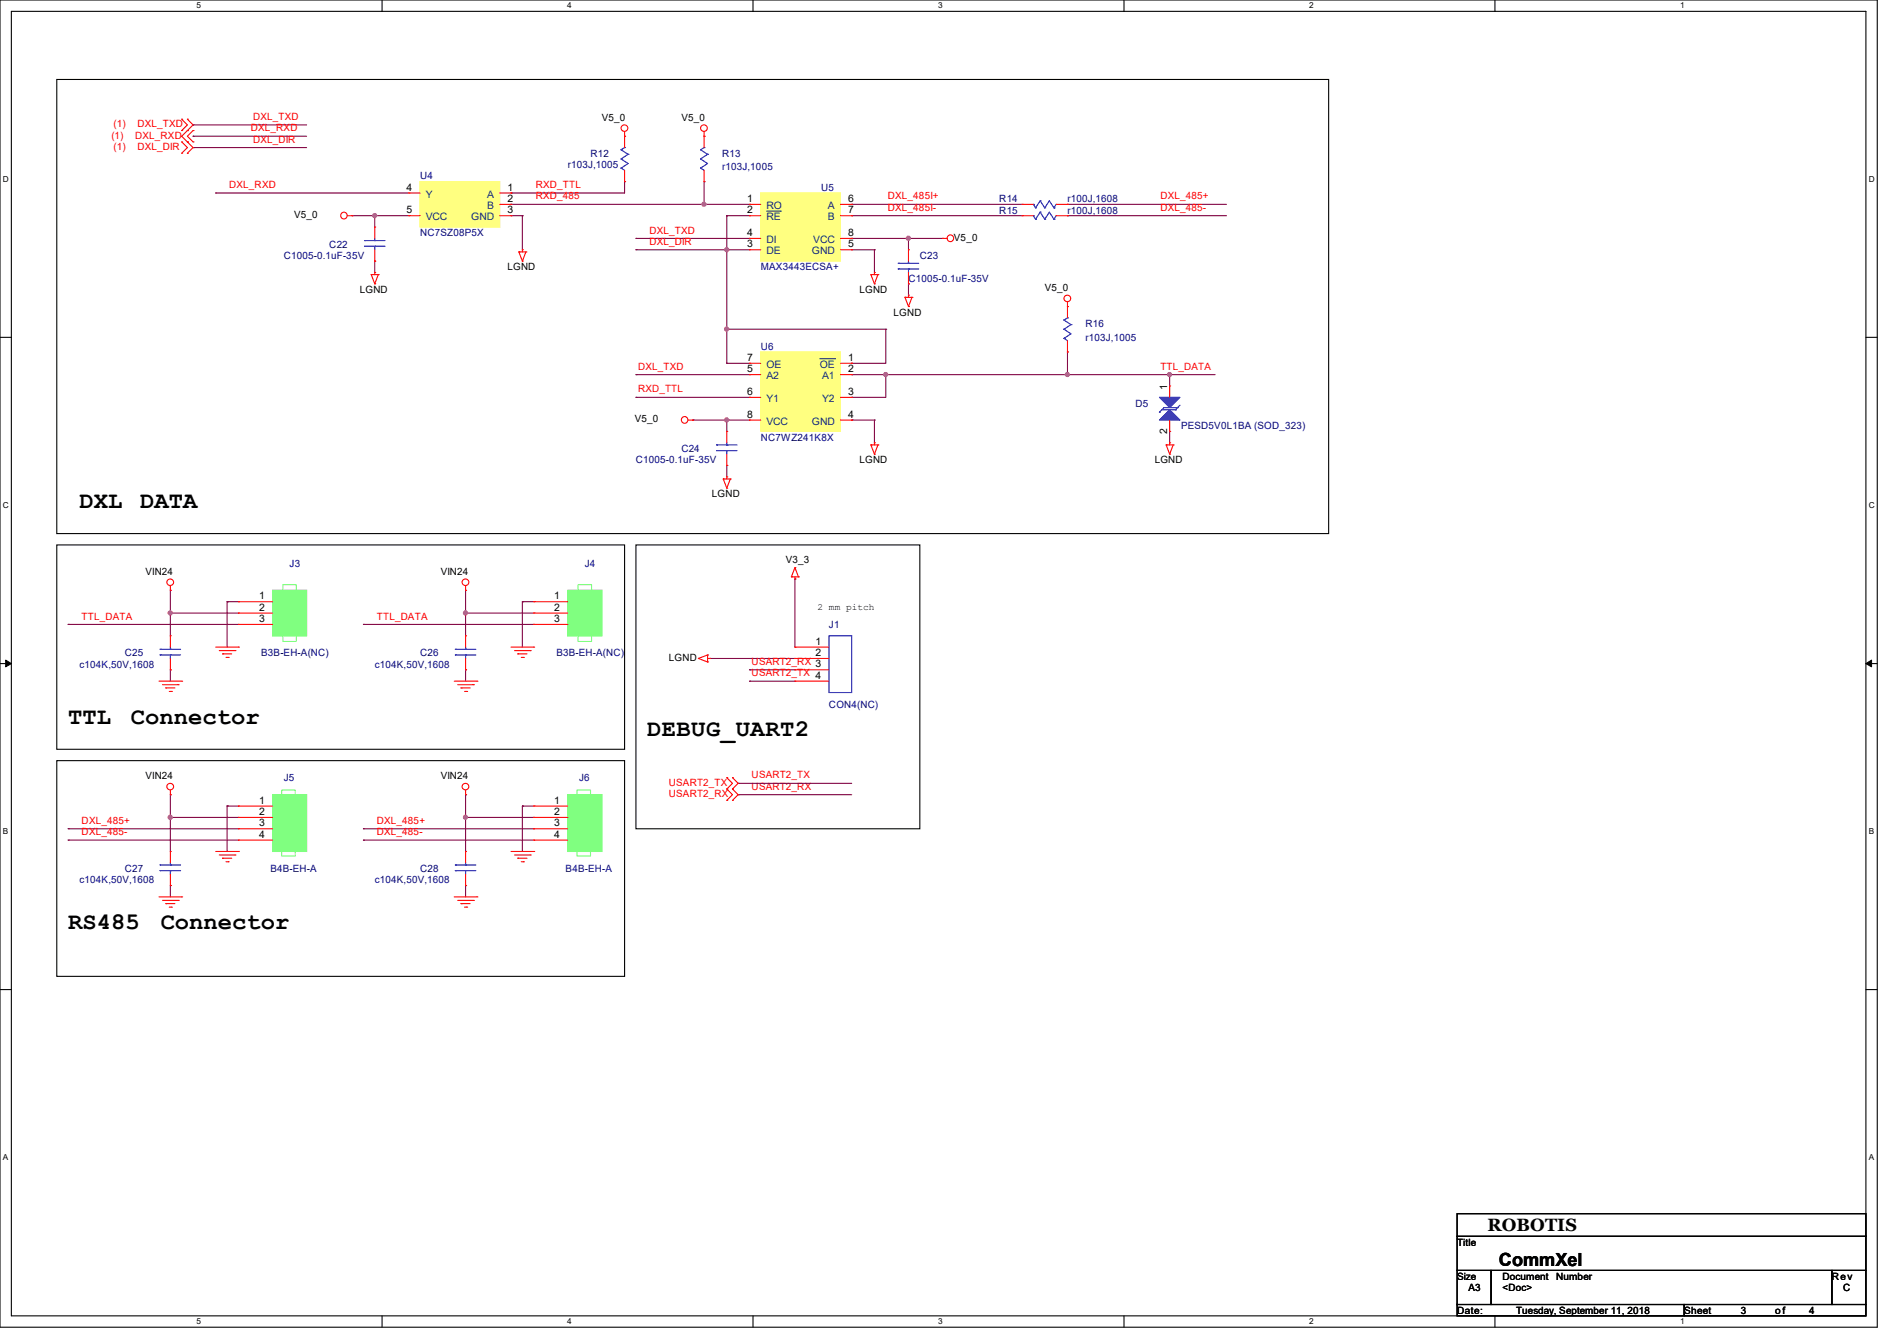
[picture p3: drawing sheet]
<svg xmlns="http://www.w3.org/2000/svg" width="297mm" height="210mm" viewBox="0 0 297 210" stroke-linecap="round" stroke-linejoin="round" font-family="sans-serif">
<path d="M0 0h293.9v207.9h-293.9zM1.8 1.8h290.3v204.3h-290.3z" fill="none" stroke="#000" stroke-width=".17"/>
<g fill="#fff">
<path d="M30.8 .2h.7v1.4h-.7z"/>
<path d="M30.8 206.2h.7v1.4h-.7z"/>
</g>
<path d="M59.8 0v1.8M59.8 206.1v1.8" fill="none" stroke="#000" stroke-width=".17"/>
<g fill="#fff">
<path d="M88.8 .2h.7v1.4h-.7z"/>
<path d="M88.8 206.2h.7v1.4h-.7z"/>
</g>
<path d="M117.9 0v1.8M117.9 206.1v1.8" fill="none" stroke="#000" stroke-width=".17"/>
<g fill="#fff">
<path d="M146.9 .2h.7v1.4h-.7z"/>
<path d="M146.9 206.2h.7v1.4h-.7z"/>
</g>
<path d="M176 0v1.8M176 206.1v1.8" fill="none" stroke="#000" stroke-width=".17"/>
<g fill="#fff">
<path d="M205 .2h.7v1.4h-.7z"/>
<path d="M205 206.2h.7v1.4h-.7z"/>
</g>
<path d="M234.1 0v1.8M234.1 206.1v1.8" fill="none" stroke="#000" stroke-width=".17"/>
<g fill="#fff">
<path d="M263.1 .2h.6v1.4h-.6z"/>
<path d="M263.1 206.2h.6v1.4h-.6z"/>
<path d="M.5 27.3h.9v1.4h-.9z"/>
<path d="M292.6 27.3h.9v1.4h-.9z"/>
<path d="M.5 78.4h.9v1.4h-.9z"/>
<path d="M292.6 78.4h.9v1.4h-.9z"/>
</g>
<path d="M0 52.8h1.8M292.1 52.8h1.8" fill="none" stroke="#000" stroke-width=".17"/>
<g fill="#fff">
<path d="M.5 129.5h.8v1.4h-.8z"/>
<path d="M292.6 129.5h.8v1.4h-.8z"/>
</g>
<path d="M0 103.9h1.8M292.1 103.9h1.8" fill="none" stroke="#000" stroke-width=".17"/>
<path d="M.9 103.4l.9 .5-.9 .5zM292.1 103.9l.9-.5v1z" fill="#000" stroke="#000" stroke-width=".16"/>
<g fill="#fff">
<path d="M.5 180.5h.8v1.4h-.8z"/>
<path d="M292.6 180.5h.8v1.4h-.8z"/>
</g>
<g fill="none" stroke="#000" stroke-width=".17">
<path d="M8.9 12.4h199.1v71.2h-199.1zM8.9 85.3h88.9v32h-88.9zM99.6 85.3h44.4v44.5h-44.4zM8.9 119.1h88.9v33.8h-88.9zM0 155h1.8M292.1 155h1.8M228.1 190.1h64v3.5h-64zM228.1 193.6h64v5.4h-64zM228.1 199h5.4v5.3h-5.4zM233.5 199h53.3v5.3h-53.3zM286.8 199h5.3v5.3h-5.3zM228.1 204.3h35.6v1.8h-35.6z"/>
<path d="M263.7 204.3h28.4v1.8h-28.4z"/>
</g>
<g fill="none" stroke="#800040" stroke-width=".17">
<path d="M30.2 19.6h.1M30.2 19.6h17.8M30.2 21.3h.1M30.2 23.1h.1M30.2 21.3h17.8M30.2 23.1h17.8M33.8 30.2h.1M33.8 30.2h30.2M55.1 33.8h.1M55.1 33.8h8.9M58.7 33.8h.1M58.7 33.8v1.8"/>
<path d="M80 30.2h.1M80 32h.1M80 33.8h.1M80 32h37.3M80 33.8h1.8M81.8 33.8h.1M81.8 33.8v5.3M97.8 28.4h.1M97.8 28.4v1.8h-17.8M99.6 37.3h.1M99.6 39.1h.1M99.6 37.3h17.7"/>
<path d="M99.6 39.1h17.7M110.2 28.4h.1M110.2 32h.1M110.2 28.4v3.6M113.8 33.8h.1M113.8 39.1h.1M113.8 33.8h3.5M113.8 33.8v23.1M133.3 32h.1M133.3 33.8h.1M133.3 37.3h.1M133.3 39.1h.1"/>
<path d="M133.3 32h26.7M133.3 33.8h26.7M133.3 37.3h14.3M133.3 39.1h3.6M136.9 39.1h.1M136.9 39.1v3.6M142.2 37.3h.1M142.2 37.3v1.8M167.1 32h.1M167.1 33.8h.1M167.1 32h24.9M167.1 33.8h24.9"/>
<path d="M58.7 40.9h.1M58.7 40.9v1.8M99.6 58.7h.1M99.6 58.7h17.7M113.8 51.6h.1M113.8 56.9h.1M113.8 51.6h24.9M113.8 56.9h3.5M133.3 56.9h.1M133.3 58.7h.1M133.3 58.7h56.9M138.7 51.6h.1"/>
<path d="M138.7 58.7h.1M138.7 51.6v5.3h-5.4M138.7 58.7v3.5h-5.4M142.2 44.4h.1M142.2 44.4v1.8M167.1 55.1h.1M167.1 58.7h.1M167.1 55.1v3.6M183.1 58.7h.1M183.1 58.7v1.8M99.6 62.2h.1M99.6 62.2h17.7"/>
<path d="M108.5 65.8h.1M108.5 65.8h8.8M113.8 65.8h.1M113.8 72.9h.1M113.8 65.8v1.8M113.8 72.9v1.8M133.3 62.2h.1M133.3 65.8h.1M133.3 65.8h3.6M136.9 65.8h.1M136.9 65.8v3.5M183.1 67.6h.1"/>
<path d="M183.1 67.6v1.7M10.7 97.8h.1M10.7 97.8h26.6M26.7 92.5h.1M26.7 96h.1M26.7 92.5v7.1M26.7 96h10.6M35.6 94.2h.1M35.6 94.2h1.7M35.6 94.2v7.1M56.9 97.8h.1M56.9 97.8h26.7"/>
<path d="M72.9 92.5h.1M72.9 96h.1M72.9 92.5v7.1M72.9 96h10.7M81.8 94.2h.1M81.8 94.2v7.1M81.8 94.2h1.8M124.5 90.7h.1M124.5 90.7v10.6M26.7 104.9h.1M26.7 104.9v1.8M72.9 104.9h.1"/>
<path d="M72.9 104.9v1.8M111.1 103.1h.1M111.1 103.1h13.4M117.3 104.9h.1M117.3 106.7h.1M117.3 104.9h7.2M117.3 106.7h7.2M10.7 129.8h.1M10.7 131.6h.1M10.7 129.8h26.6M10.7 131.6h26.6M26.7 124.5h.1"/>
<path d="M26.7 128h.1M26.7 138.7h.1M26.7 124.5v8.8M26.7 138.7v1.8M26.7 128h10.6M35.6 126.2h.1M35.6 126.2v7.1M35.6 126.2h1.7M56.9 129.8h.1M56.9 131.6h.1M56.9 129.8h26.7M56.9 131.6h26.7"/>
<path d="M72.9 124.5h.1M72.9 128h.1M72.9 138.7h.1M72.9 124.5v8.8M72.9 138.7v1.8M72.9 128h10.7M81.8 126.2h.1M81.8 126.2v7.1M81.8 126.2h1.8M115.6 124.5h.1M115.6 122.7h.1M115.6 124.5h17.7"/>
<path d="M115.6 122.7h17.7"/>
</g>
<g fill="#f0f" stroke="#f0f" stroke-width=".17">
<circle cx="110.2" cy="32" r=".32"/>
<circle cx="58.7" cy="33.8" r=".32"/>
<circle cx="142.2" cy="37.3" r=".32"/>
<circle cx="113.8" cy="39.1" r=".32"/>
<circle cx="113.8" cy="51.5" r=".32"/>
<circle cx="167.1" cy="58.7" r=".32"/>
<circle cx="138.7" cy="58.7" r=".32"/>
<circle cx="183.1" cy="58.7" r=".32"/>
<circle cx="113.8" cy="65.8" r=".32"/>
<circle cx="26.6" cy="96" r=".32"/>
<circle cx="72.9" cy="96" r=".32"/>
<circle cx="26.6" cy="128" r=".32"/>
<circle cx="72.9" cy="128" r=".32"/>
</g>
<g fill="none" stroke="#f00" stroke-width=".17">
<path d="M28.4 18.7h.1M28.4 18.7l.9 .9-.9 .8M29.3 18.7h.1M29.3 18.7l.9 .9-1.8 1.7 1.8 1.8-.9 .9M28.4 20.4h.1M28.4 22.2h.1M28.4 24h.1M28.4 22.2l.9 .9-.9 .9M29.3 20.4h.1M29.3 22.2h.1M29.3 24h.1M30.2 22.2h.1"/>
<path d="M30.2 20.4h.1M30.2 20.4l-.9 .9 .9 .9M54.4 33.8h.7M55.1 33.8h.1M58.7 35.6h.1M58.7 35.6v1.7M58.7 39.1v1.8M64 30.2h.1M64 33.8h.1M64 33.8h1.8M64 30.2h1.8M78.2 33.8h1.8"/>
<path d="M78.2 30.2h1.8M78.2 32h1.8M80 33.8h.1M80 30.2h.1M80 32h.1M81.2 39.5h.1M81.2 39.5h1.1M81.2 39.5l.6 1.4M81.8 39.1h.1M81.8 39.1v.4M82.3 39.5h.1M82.3 39.5l-.5 1.4"/>
<path d="M97.8 21.3h.1M97.8 28.4h.1M97.8 20.6v2.5M97.8 26.7v1.7M110.2 21.3h.1M110.2 28.4h.1M110.2 20.6v2.5M110.2 26.7v1.7M117.3 39.1h.1M117.3 32h.1M117.3 33.8h.1M117.3 37.3h.1"/>
<path d="M117.3 37.3h1.8M117.3 33.8h1.8M117.3 32h1.8M117.3 39.1h1.8M131.6 37.3h1.7M131.6 33.8h1.7M131.6 32h1.7M131.6 39.1h1.7M133.3 39.1h.1M133.3 37.3h.1M133.3 32h.1M133.3 33.8h.1"/>
<path d="M142.2 39.1h.1M142.2 39.1v1.8M147.6 37.3h.1M147.6 37.3h.7M160 33.8h.1M160 32h.1M160 33.8h1.8M160 32h1.8M165.4 33.8h1.7M165.4 32h1.7M167.1 33.8h.1M167.1 32h.1"/>
<path d="M58.1 43h.1M58.1 43h1.1M58.1 43l.6 1.4M58.7 42.7h.1M58.7 44.4h.1M58.7 40.9h.1M58.7 42.7v.3M59.2 43h.1M59.2 43l-.5 1.4M81.8 40.9h.1M117.3 56.9h.1M117.3 58.7h.1"/>
<path d="M117.3 56.9h1.8M117.3 58.7h1.8M131.6 56.9h1.7M131.6 58.7h1.7M133.3 56.9h.1M133.3 58.7h.1M136.4 43h.1M136.4 43h1.1M136.4 43l.5 1.4M136.9 42.7h.1M136.9 44.4h.1M136.9 42.7v.3"/>
<path d="M137.5 43h.1M137.5 43l-.6 1.4M141.7 46.6h.1M141.7 46.6h1.1M141.7 46.6l.5 1.4M142.2 46.2h.1M142.2 48h.1M142.2 44.4h.1M142.2 42.7v1.7M142.2 46.2v.4M142.8 46.6h.1M142.8 46.6l-.6 1.4"/>
<path d="M167.1 48h.1M167.1 55.1h.1M167.1 47.3v2.5M167.1 53.3v1.8M107.7 65.8h.8M108.5 65.8h.1M113.2 75h.1M113.2 75h1.1M113.2 75l.6 1.5M113.8 74.7h.1M113.8 76.5h.1M113.8 67.6h.1"/>
<path d="M113.8 72.9h.1M113.8 67.6v1.7M113.8 71.1v1.8M113.8 74.7v.3M114.3 75h.1M114.3 75l-.5 1.5M117.3 62.2h.1M117.3 65.8h.1M117.3 65.8h1.8M117.3 62.2h1.8M131.6 65.8h1.7M131.6 62.2h1.7"/>
<path d="M133.3 62.2h.1M133.3 65.8h.1M136.4 69.7h.1M136.4 69.7h1.1M136.4 69.7l.5 1.4M136.9 69.3h.1M136.9 71.1h.1M136.9 69.3v.4M137.5 69.7h.1M137.5 69.7l-.6 1.4M182.6 69.7h.1M182.6 69.7h1.1"/>
<path d="M182.6 69.7l.5 1.4M183.1 69.3h.1M183.1 71.1h.1M183.1 60.5h.1M183.1 67.6h.1M183.1 60.5v1.7M183.1 65.8v1.8M183.1 69.3v.4M183.7 69.7h.1M183.7 69.7l-.6 1.4M26.7 92.5h.1M26.7 99.6h.1"/>
<path d="M26.7 91.7v.8M26.7 99.6v1.7M37.3 94.2h.1M37.3 96h.1M37.3 97.8h.1M37.3 94.2h5.4M37.3 96h5.4M37.3 97.8h5.4M72.9 92.5h.1M72.9 99.6h.1M72.9 91.7v.8M72.9 99.6v1.7"/>
<path d="M83.6 94.2h.1M83.6 96h.1M83.6 97.8h.1M83.6 94.2h5.3M83.6 96h5.3M83.6 97.8h5.3M123.9 90.3h.1M123.9 90.3h1.1M124.5 90.7h.1M124.5 88.9h.1M124.5 90.3v.4M124.5 88.9l-.6 1.4"/>
<path d="M124.5 88.9l.5 1.4M125 90.3h.1M24.9 106.7h3.5M25.4 107.2h2.5M26 107.7h.1M26 107.7h1.4M26.5 108.3h.3M26.7 104.9h.1M26.7 103.1v1.8M26.8 108.3h.1M27.9 107.2h.1M28.4 106.7h.1"/>
<path d="M33.8 101.3h3.5M34.3 101.9h2.5M34.8 102.4h.1M34.8 102.4h1.5M35.4 103h.3M35.7 103h.1M36.8 101.9h.1M37.3 101.3h.1M71.1 106.7h3.6M71.7 107.2h2.4M72.2 107.7h.1M72.2 107.7h1.4"/>
<path d="M72.7 108.3h.4M72.9 104.9h.1M72.9 103.1v1.8M73.1 108.3h.1M74.1 107.2h.1M74.7 106.7h.1M80 101.3h3.6M80.6 101.9h2.4M81.1 102.4h.1M81.1 102.4h1.4M81.6 103h.4M82 103h.1"/>
<path d="M83 101.9h.1M83.6 101.3h.1M109.3 103.1h.1M109.3 103.1l1.5 .6M110.8 103.7h.1M110.8 102.6h.1M110.8 102.6v1.1M110.8 103.1h.3M110.8 102.6l-1.5 .5M111.1 103.1h.1M124.5 101.3h.1M124.5 103.1h.1"/>
<path d="M124.5 104.9h.1M124.5 106.7h.1M124.5 101.3h5.3M124.5 106.7h5.3M124.5 103.1h5.3M124.5 104.9h5.3M26.7 124.5h.1M26.7 133.3h.1M26.7 138.7h.1M26.7 123.7v.8M26.7 133.3v1.8M26.7 136.9v1.8"/>
<path d="M33.8 133.3h3.5M34.3 133.9h2.5M34.8 134.4h.1M34.8 134.4h1.5M35.4 135h.3M35.7 135h.1M36.8 133.9h.1M37.3 133.3h.1M37.3 126.2h.1M37.3 128h.1M37.3 129.8h.1M37.3 131.6h.1"/>
<path d="M37.3 126.2h5.4M37.3 128h5.4M37.3 129.8h5.4M37.3 131.6h5.4M72.9 124.5h.1M72.9 133.3h.1M72.9 138.7h.1M72.9 123.7v.8M72.9 133.3v1.8M72.9 136.9v1.8M80 133.3h3.6M80.6 133.9h2.4"/>
<path d="M81.1 134.4h.1M81.1 134.4h1.4M81.6 135h.4M82 135h.1M83 133.9h.1M83.6 133.3h.1M83.6 126.2h.1M83.6 128h.1M83.6 129.8h.1M83.6 131.6h.1M83.6 126.2h5.3M83.6 128h5.3"/>
<path d="M83.6 129.8h5.3M83.6 131.6h5.3M113.8 121.8h.1M113.8 123.6h.1M113.8 125.3h.1M113.8 121.8l.9 .9-.9 .9M113.8 123.6l.9 .9-.9 .8M114.7 123.6h.1M114.7 121.8h.1M114.7 125.3h.1M114.7 121.8l.9 .9-.9 .9M114.7 123.6l.9 .9-.9 .8"/>
<path d="M24.9 140.5h3.5M25.4 141h2.5M26 141.5h.1M26 141.5h1.4M26.5 142.1h.3M26.8 142.1h.1M27.9 141h.1M28.4 140.5h.1M71.1 140.5h3.6M71.7 141h2.4M72.2 141.5h.1M72.2 141.5h1.4"/>
<path d="M72.7 142.1h.4M73.1 142.1h.1M74.1 141h.1M74.7 140.5h.1"/>
<circle cx="53.8" cy="33.8" r=".52"/>
<circle cx="97.8" cy="20.1" r=".52"/>
<circle cx="110.2" cy="20.1" r=".52"/>
<circle cx="148.8" cy="37.3" r=".52"/>
<circle cx="167.1" cy="46.7" r=".52"/>
<circle cx="107.2" cy="65.8" r=".52"/>
<circle cx="26.7" cy="91.2" r=".52"/>
<circle cx="72.9" cy="91.2" r=".52"/>
<circle cx="26.7" cy="123.2" r=".52"/>
<circle cx="72.9" cy="123.2" r=".52"/>
</g>
<g fill="none" stroke="#00f" stroke-width=".17">
<path d="M57.1 38.6h.1M57.1 37.7h.1M57.1 38.6h3.2M57.1 37.7h3.2M58.7 37.7h.1M58.7 38.6h.1M58.7 37.3v.4M58.7 38.6v.5M97.2 26.3h.1M97.2 24.9h.1M97.2 23.5h.1M97.2 26.3l.6 .4"/>
<path d="M97.2 24.9l1.1 .7-1.1 .7M97.2 23.5l1.1 .7M97.8 23.1h.1M97.8 23.1l-.6 .4M98.3 24.2h.1M98.3 24.2l-1.1 .7M109.7 26.3h.1M109.7 24.9h.1M109.7 23.5h.1M109.7 26.3l.5 .4M109.7 24.9l1.1 .7-1.1 .7M109.7 23.5l1.1 .7"/>
<path d="M110.2 23.1h.1M110.2 23.1l-.5 .4M110.8 24.2h.1M110.8 24.2l-1.1 .7M161.8 33.8h.1M161.8 32h.1M161.8 33.8l.3 .5M161.8 32l.3 .6M162.1 34.3h.1M162.1 32.6h.1M162.9 33.2h.1M162.9 31.5h.1"/>
<path d="M162.9 33.2l.7 1.1M162.9 33.2l-.8 1.1M162.9 31.5l.7 1.1M162.9 31.5l-.8 1.1M163.6 34.3h.1M163.6 32.6h.1M163.6 34.3l.7-1.1 .7 1.1M163.6 32.6l.7-1.1 .7 1.1M165 34.3h.1M165 32.6h.1M165.4 33.8l-.4 .5M165.4 32l-.4 .6"/>
<path d="M140.6 42.1h.1M140.6 41.2h.1M140.6 42.1h3.2M140.6 41.2h3.2M142.2 41.2h.1M142.2 42.1h.1M142.2 40.9v.3M142.2 42.1v.6M166.6 53h.1M166.6 51.6h.1M166.6 50.1h.1M166.6 53l.5 .3"/>
<path d="M166.6 51.6l1.1 .7-1.1 .7M166.6 50.1l1.1 .7M167.1 49.8h.1M167.1 49.8l-.5 .3M167.7 50.8h.1M167.7 50.8l-1.1 .8M112.2 70.6h.1M112.2 69.7h.1M112.2 70.6h3.2M112.2 69.7h3.2M113.8 69.7h.1M113.8 70.6h.1"/>
<path d="M113.8 69.3v.4M113.8 70.6v.5M181.5 64.6h.1M181.9 64.2h2.1M184 64.2h.1M184.4 63.8h.1M184.4 63.8h-2.2l-.7 .8M184.7 63.5l-.7 .7M129.8 99.6h3.5v8.9h-3.5zM25.1 102.6h.1M25.1 101.7h.1M25.1 102.6h3.2"/>
<path d="M25.1 101.7h3.2M26.7 101.7h.1M26.7 102.6h.1M26.7 101.3v.4M26.7 102.6v.5M71.3 102.6h.1M71.3 101.7h.1M71.3 102.6h3.2M71.3 101.7h3.2M72.9 101.7h.1M72.9 102.6h.1M72.9 101.3v.4"/>
<path d="M72.9 102.6v.5M25.1 136.4h.1M25.1 135.5h.1M25.1 136.4h3.2M25.1 135.5h3.2M26.7 135.5h.1M26.7 136.4h.1M26.7 135.1v.4M26.7 136.4v.5M71.3 136.4h.1M71.3 135.5h.1M71.3 136.4h3.2"/>
<path d="M71.3 135.5h3.2M72.9 135.5h.1M72.9 136.4h.1M72.9 135.1v.4M72.9 136.4v.5"/>
</g>
<path d="M65.8 28.4h12.4v7.2h-12.4zM119.1 30.2h12.5v10.7h-12.5zM119.1 55.1h12.5v12.5h-12.5z" fill="none" stroke="#ffff80" stroke-width=".17"/>
<g fill="#ffff80" stroke="#ffff80" stroke-width=".17">
<path d="M65.8 28.4h12.4v7.2h-12.4z" fill-rule="evenodd"/>
<path d="M119.1 55.1h12.5v12.5h-12.5z" fill-rule="evenodd"/>
<path d="M119.1 30.2h12.5v10.7h-12.5z" fill-rule="evenodd"/>
</g>
<path d="M42.7 92.5h5.3v7.1h-5.3zM44.3 99.6v.9h2.1v-.9h-.2M44.4 92.5h-.1v-.9h2.1v.9M88.9 92.5h5.3v7.1h-5.3zM90.5 99.6v.9h2.1v-.9h-.1M90.7 92.5h-.2v-.9h2.1v.9M42.7 124.5h5.3v8.8h-5.3zM44.1 133.3v.8h2.1v-.8M44.1 124.5v-.8h2.1v.8M88.9 124.5h5.3v8.8h-5.3zM90.3 133.3v.8h2.2v-.8M90.3 124.5v-.8h2.2v.8" fill="none" stroke="#80ff80" stroke-width=".17"/>
<g fill="#80ff80" stroke="#80ff80" stroke-width=".17">
<path d="M88.9 92.5h5.3v7.1h-5.3z" fill-rule="evenodd"/>
<path d="M42.7 124.5h5.3v8.8h-5.3z" fill-rule="evenodd"/>
<path d="M88.9 124.5h5.3v8.8h-5.3z" fill-rule="evenodd"/>
<path d="M42.7 92.5h5.3v7.1h-5.3z" fill-rule="evenodd"/>
</g>
<path d="M120 33.1h2.2M122.2 33.1h.1M128.4 56.2h2.3M130.7 56.2h.1" fill="none" stroke="#004080" stroke-width=".16"/>
<g fill="#00f" stroke="#00f" stroke-width=".17">
<path d="M183.1 64.2l1.6 1.6h-3.2z" fill-rule="evenodd"/>
<path d="M181.5 62.2h3.2l-1.6 1.6z" fill-rule="evenodd"/>
</g>
<g font-size="3.7">
<text x="12.4" y="79.6">DXL</text>
<text x="21.9" y="79.6">DATA</text>
<text x="10.7" y="113.4">TTL</text>
<text x="20.5" y="113.4">Connector</text>
<text x="101.3" y="115.2">DEBUG_UART2</text>
<text x="10.7" y="145.4">RS485</text>
<text x="25.2" y="145.4">Connector</text>
</g>
<g font-size="2.8">
<text x="232.9" y="192.8">ROBOTIS</text>
<text x="234.7" y="198.2">CommXel</text>
</g>
<g font-size="1.6" fill="#f00">
<text x="17.4" y="21.7">(1)</text>
<text x="17.8" y="19.9">(1)</text>
<text x="17.8" y="23.5">(1)</text>
<text x="21.2" y="21.7">DXL_RXD</text>
<text x="21.5" y="19.9">DXL_TXD</text>
<text x="21.5" y="23.5">DXL_DIR</text>
<text x="39.3" y="20.6">DXL_RXD</text>
<text x="39.6" y="18.8">DXL_TXD</text>
<text x="39.6" y="22.4">DXL_DIR</text>
<text x="35.9" y="29.5">DXL_RXD</text>
<text x="83.9" y="29.5">RXD_TTL</text>
<text x="83.9" y="31.2">RXD_485</text>
<text x="139" y="31.2">DXL_485I+</text>
<text x="139" y="33">DXL_485I-</text>
<text x="181.7" y="31.2">DXL_485+</text>
<text x="181.7" y="33">DXL_485-</text>
<text x="101.7" y="36.6">DXL_TXD</text>
<text x="101.7" y="38.4">DXL_DIR</text>
<text x="99.9" y="57.9">DXL_TXD</text>
<text x="181.7" y="57.9">TTL_DATA</text>
<text x="99.9" y="61.5">RXD_TTL</text>
<text x="12.8" y="97">TTL_DATA</text>
<text x="59" y="97">TTL_DATA</text>
<text x="117.7" y="104.1">USART2_RX 3</text>
<text x="117.7" y="105.9">USART2_TX 4</text>
<text x="104.7" y="123.1">USART2_TX</text>
<text x="104.7" y="124.8">USART2_RX</text>
<text x="117.7" y="123.7">USART2_RX</text>
<text x="117.7" y="121.9">USART2_TX</text>
<text x="12.8" y="129">DXL_485+</text>
<text x="12.8" y="130.8">DXL_485-</text>
<text x="59" y="129">DXL_485+</text>
<text x="59" y="130.8">DXL_485-</text>
</g>
<g font-size="1.6">
<text x="94.2" y="18.9">V5_0</text>
<text x="106.7" y="18.9">V5_0</text>
<text x="63.7" y="29.8">4</text>
<text x="79.5" y="29.8">1</text>
<text x="46.1" y="34.2">V5_0</text>
<text x="63.7" y="33.4">5</text>
<text x="79.5" y="33.4">3</text>
<text x="79.5" y="31.6">2</text>
<text x="117" y="31.6">1</text>
<text x="117" y="33.4">2</text>
<text x="132.8" y="31.6">6</text>
<text x="132.8" y="33.4">7</text>
<text x="117" y="38.7">3</text>
<text x="117" y="37">4</text>
<text x="132.8" y="38.7">5</text>
<text x="132.8" y="37">8</text>
<text x="149.4" y="37.7">V5_0</text>
<text x="56.3" y="45.9">LGND</text>
<text x="79.5" y="42.3">LGND</text>
<text x="134.6" y="45.9">LGND</text>
<text x="163.6" y="45.5">V5_0</text>
<text x="139.9" y="49.4">LGND</text>
<text x="117" y="56.5">7</text>
<text x="117" y="58.3">5</text>
<text x="132.8" y="56.5">1</text>
<text x="132.8" y="58.3">2</text>
<text x="117" y="61.8">6</text>
<text x="117" y="65.4">8</text>
<text x="132.8" y="61.8">3</text>
<text x="132.8" y="65.4">4</text>
<text x="182.8" y="61" transform="rotate(-90 182.8 61)">1</text>
<text x="99.4" y="66.2">V5_0</text>
<text x="182.8" y="67.9" transform="rotate(-90 182.8 67.9)">2</text>
<text x="111.5" y="77.9">LGND</text>
<text x="134.6" y="72.6">LGND</text>
<text x="180.8" y="72.6">LGND</text>
<text x="22.8" y="90">VIN24</text>
<text x="69" y="90">VIN24</text>
<text x="123" y="88.2">V3_3</text>
<text x="40.6" y="93.9">1</text>
<text x="40.6" y="95.6">2</text>
<text x="86.8" y="93.9">1</text>
<text x="86.8" y="95.6">2</text>
<text x="40.6" y="97.4">3</text>
<text x="86.8" y="97.4">3</text>
<text x="127.7" y="101">1</text>
<text x="104.7" y="103.5">LGND</text>
<text x="127.7" y="102.7">2</text>
<text x="22.8" y="122">VIN24</text>
<text x="40.6" y="125.9">1</text>
<text x="69" y="122">VIN24</text>
<text x="86.8" y="125.9">1</text>
<text x="40.6" y="127.6">2</text>
<text x="40.6" y="129.4">3</text>
<text x="40.6" y="131.2">4</text>
<text x="86.8" y="127.6">2</text>
<text x="86.8" y="129.4">3</text>
<text x="86.8" y="131.2">4</text>
<text x="228.1" y="195.1">Title</text>
<text x="228.1" y="200.4">Size</text>
<text x="229.9" y="202.2">A3</text>
<text x="235.2" y="200.4">Document</text>
<text x="235.2" y="202.2">&lt;Doc&gt;</text>
<text x="243.7" y="200.4">Number</text>
<text x="286.8" y="200.4">Rev</text>
<text x="288.6" y="202.2">C</text>
<text x="228.1" y="205.7">Date:</text>
<text x="237.4" y="205.7">Tuesday, September 11, 2018</text>
<text x="263.7" y="205.7">Sheet</text>
<text x="272.6" y="205.7">3</text>
<text x="277.9" y="205.7">o f</text>
<text x="283.2" y="205.7">4</text>
</g>
<g font-size="1.6" fill="#000080">
<text x="65.8" y="28.1">U4</text>
<text x="88.9" y="26.3">r103J,1005</text>
<text x="92.5" y="24.6">R12</text>
<text x="113.1" y="24.6">R13</text>
<text x="113.1" y="26.7">r103J,1005</text>
<text x="128.6" y="29.9">U5</text>
<text x="156.5" y="33.4">R15</text>
<text x="156.5" y="31.7">R14</text>
<text x="167.1" y="33.4">r100J,1608</text>
<text x="167.1" y="31.7">r100J,1608</text>
<text x="44.4" y="40.6">C1005-0.1uF-35V</text>
<text x="51.6" y="38.8">C22</text>
<text x="65.8" y="37">NC7SZ08P5X</text>
<text x="144" y="40.6">C23</text>
<text x="119.1" y="42.3">MAX3443ECSA+</text>
<text x="142.2" y="44.1">C1005-0.1uF-35V</text>
<text x="170" y="51.2">R16</text>
<text x="170" y="53.3">r103J,1005</text>
<text x="119.1" y="54.8">U6</text>
<text x="177.8" y="63.7">D5</text>
<text x="106.7" y="70.8">C24</text>
<text x="119.1" y="69">NC7WZ241K8X</text>
<text x="184.9" y="67.2">PESD5V0L1BA (SOD_323)</text>
<text x="99.6" y="72.6">C1005-0.1uF-35V</text>
<text x="45.3" y="88.7">J3</text>
<text x="91.6" y="88.7">J4</text>
<text x="129.8" y="98.3">J1</text>
<text x="12.4" y="104.6">c104K,50V,1608</text>
<text x="19.6" y="102.8">C25</text>
<text x="40.9" y="102.8">B3B-EH-A(NC)</text>
<text x="58.7" y="104.6">c104K,50V,1608</text>
<text x="65.8" y="102.8">C26</text>
<text x="87.1" y="102.8">B3B-EH-A(NC)</text>
<text x="129.8" y="111">CON4(NC)</text>
<text x="44.4" y="122.3">J5</text>
<text x="90.7" y="122.3">J6</text>
<text x="19.6" y="136.6">C27</text>
<text x="42.3" y="136.6">B4B-EH-A</text>
<text x="65.8" y="136.6">C28</text>
<text x="88.6" y="136.6">B4B-EH-A</text>
<text x="12.4" y="138.3">c104K,50V,1608</text>
<text x="58.7" y="138.3">c104K,50V,1608</text>
</g>
<g font-size="1.6" fill="#004080">
<text x="66.7" y="30.9">Y</text>
<text x="66.7" y="34.5">VCC</text>
<text x="73.8" y="34.5">GND</text>
<text x="76.3" y="30.9">A</text>
<text x="76.3" y="32.7">B</text>
<text x="120" y="32.7">RO</text>
<text x="120" y="34.5">RE</text>
<text x="129.6" y="32.7">A</text>
<text x="129.6" y="34.5">B</text>
<text x="120" y="39.8">DE</text>
<text x="120" y="38.1">DI</text>
<text x="127.1" y="39.8">GND</text>
<text x="127.3" y="38.1">VCC</text>
<text x="120" y="57.6">OE</text>
<text x="120" y="59.4">A2</text>
<text x="128.4" y="57.6">OE</text>
<text x="128.7" y="59.4">A1</text>
<text x="120" y="63">Y1</text>
<text x="128.7" y="63">Y2</text>
<text x="120" y="66.5">VCC</text>
<text x="127.1" y="66.5">GND</text>
</g>
<text font-size="1.5" x="128" y="95.5">2 mm pitch</text>
<g font-size="1.3">
<text x="30.8" y="1.3">5</text>
<text x="88.8" y="1.3">4</text>
<text x="146.9" y="1.3">3</text>
<text x="205" y="1.3">2</text>
<text x="263.1" y="1.3">1</text>
<text x=".5" y="28.4">D</text>
<text x="292.6" y="28.4">D</text>
<text x=".5" y="79.5">C</text>
<text x="292.6" y="79.5">C</text>
<text x=".5" y="130.6">B</text>
<text x="292.6" y="130.6">B</text>
<text x=".5" y="181.7">A</text>
<text x="292.6" y="181.7">A</text>
<text x="30.8" y="207.4">5</text>
<text x="88.8" y="207.4">4</text>
<text x="146.9" y="207.4">3</text>
<text x="205" y="207.4">2</text>
<text x="263.1" y="207.4">1</text>
</g>
</svg>
